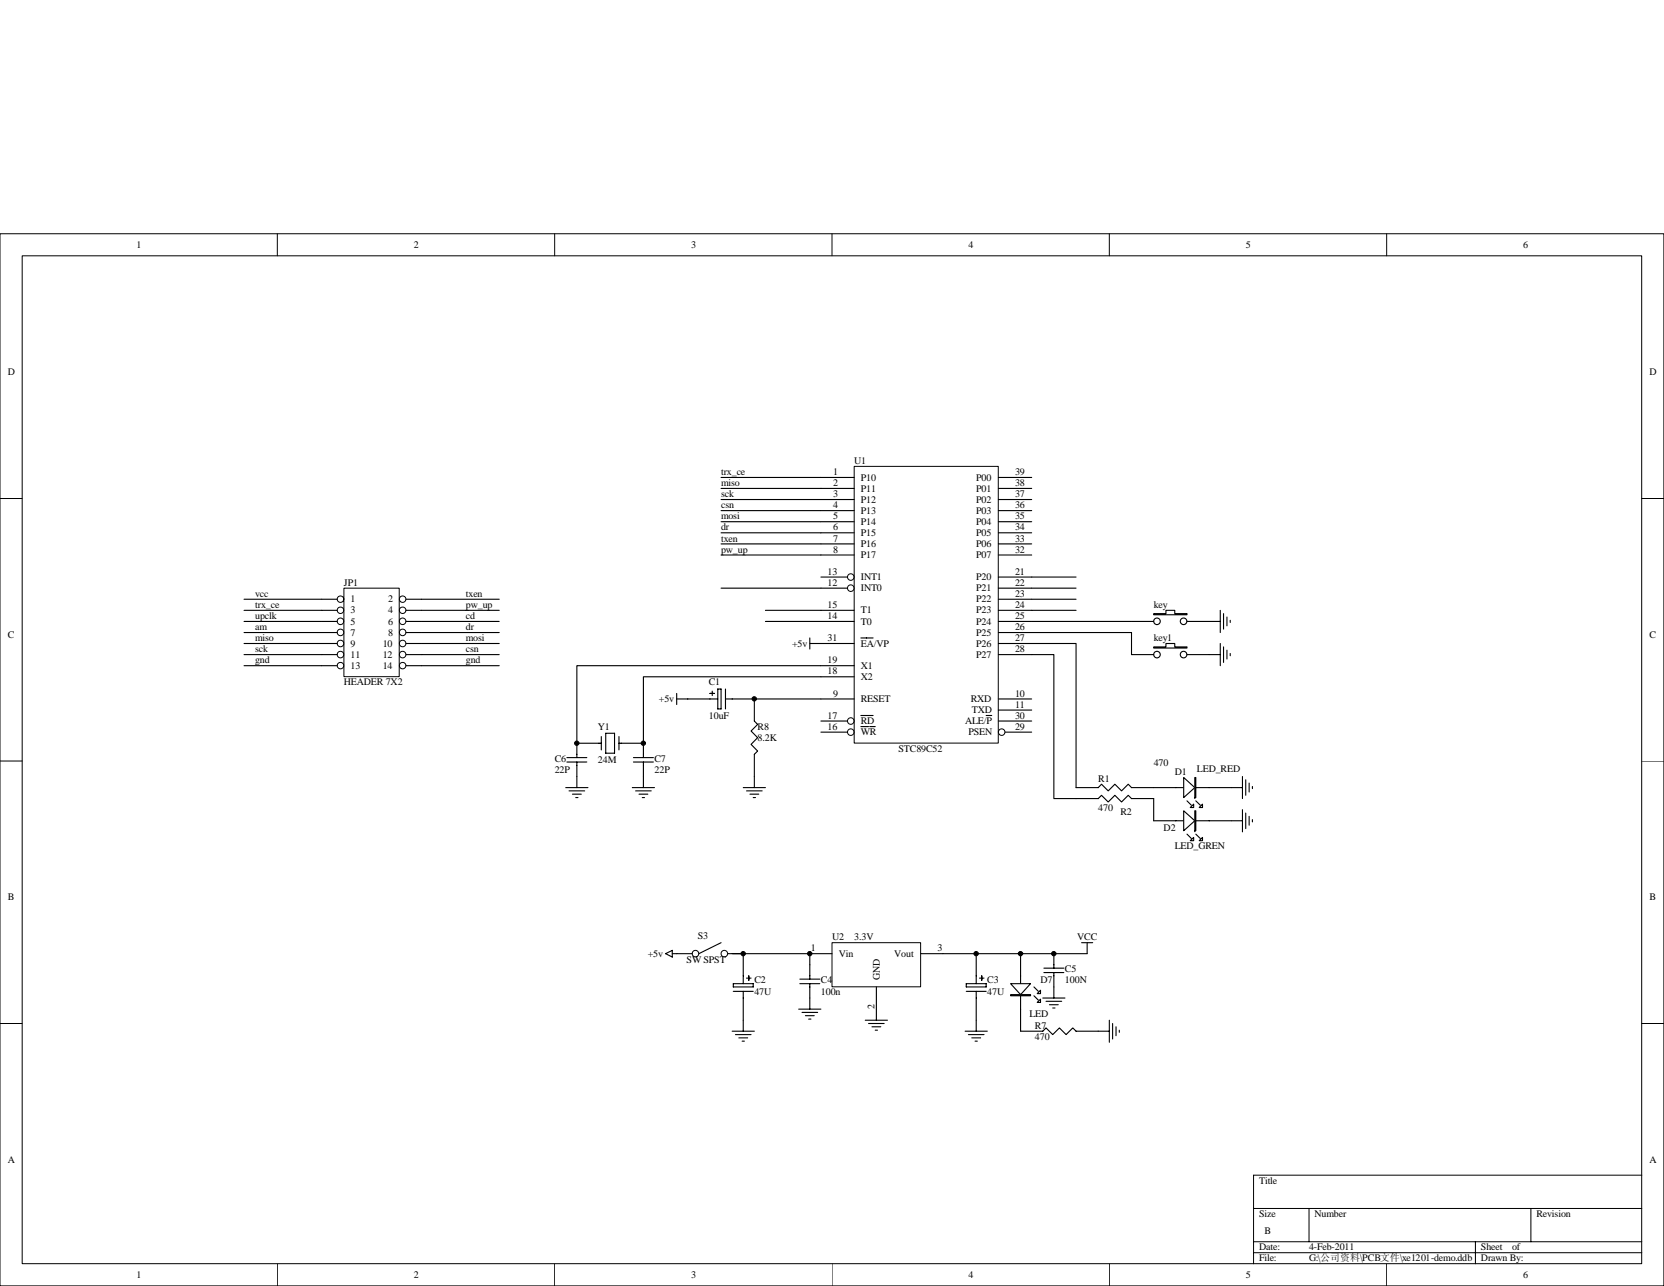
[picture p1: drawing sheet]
<svg xmlns="http://www.w3.org/2000/svg" width="279mm" height="216mm" viewBox="0 0 279 216" stroke-linecap="round" stroke-linejoin="round" font-family="sans-serif">
<g fill="none" stroke="#000" stroke-width=".17">
<path d="M0 39.2h279.4v176.7h-279.4zM46.6 39.2v3.7M93.1 39.2v3.7M139.7 39.2v3.7M186.3 39.2v3.7M232.8 39.2v3.7M3.7 42.9h272v169.3h-272zM0 83.7h3.7M275.7 83.7h3.7M0 127.8h3.7M275.7 127.8h3.7M0 171.8h3.7"/>
<path d="M275.7 171.8h3.7M275.7 197.3h-65.2v14.9M46.6 212.2v3.7M93.1 212.2v3.7M139.7 212.2v3.7M186.3 212.2v3.7M210.5 202.9h65.2M210.5 208.5h65.2M210.5 210.3h65.2M219.8 202.9v5.6M232.8 212.2v3.7M247.7 208.5v3.7"/>
<path d="M257 202.9v5.6"/>
</g>
<path d="M143.4 78.3h24.2v46.5h-24.2z" fill="#fff"/>
<g fill="none" stroke="#000" stroke-width=".17">
<path d="M143.4 78.3h24.2v46.5h-24.2z"/>
<circle cx="142.9" cy="96.9" r=".55"/>
<circle cx="142.9" cy="98.7" r=".55"/>
<circle cx="142.9" cy="122.9" r=".55"/>
<circle cx="142.9" cy="121" r=".55"/>
<circle cx="168.2" cy="122.9" r=".55"/>
</g>
<g fill="none" stroke="#000" stroke-width=".19">
<path d="M137.8 98.7h4.5M137.8 96.9h4.5M137.8 80.2h5.6M137.8 82h5.6M137.8 83.9h5.6M137.8 85.7h5.6M137.8 87.6h5.6M137.8 89.5h5.6M137.8 91.3h5.6M137.8 93.2h5.6M167.6 98.7h5.6M167.6 96.9h5.6"/>
<path d="M167.6 80.2h5.6M167.6 82h5.6M167.6 83.9h5.6M167.6 85.7h5.6M167.6 87.6h5.6M167.6 89.5h5.6M167.6 91.3h5.6M167.6 93.2h5.6M113.6 117.3h6.9M113.6 116.4v1.9M119.2 116.4h.8M119.6 116v.8"/>
<path d="M120.5 115.7h.6v3.3h-.6zM121.8 117.3h21.6M121.8 115.7v3.3M126.7 117.3v3.8l.5 .5-1.1 1.1 1.1 1.1-1.1 1.2 1.1 1.1-.5 .5v3.8M137.8 108h5.6M137.8 111.8h5.6M137.8 113.6h5.6M137.8 104.3h5.6M137.8 102.5h5.6M144.5 107.1h2.1M167.6 108h5.6M167.6 117.3h5.6"/>
<path d="M167.6 104.3h5.6M167.6 102.5h5.6M167.6 100.6h5.6M167.6 106.2h5.6M167.6 109.9h5.6M167.6 119.2h5.6M190 104.3h3.7M199.3 104.3h3.7M95.2 127.2h3.3M95.2 127.9h3.3M96.9 127.9v2.5M101 124.8h-4.1v2.4"/>
<path d="M101 123.7v2.2M101.7 123.1h1.5v3.3h-1.5zM103.9 124.8h4.1v2.4M103.9 123.7v2.2M106.2 132.2h3.7M106.4 127.2h3.3M106.4 127.9h3.3M106.7 132.8h2.6M107.3 133.3h1.5M107.8 133.9h.4M108 127.9v4.3M137.8 121.1h4.5"/>
<path d="M137.8 122.9h4.5M144.5 120.1h2.1M144.5 122h1.3M146 122h1M165.6 120.1h.9M167.6 121.1h5.6M168.8 122.9h4.4"/>
</g>
<path d="M193.7 103h2.1v-.5h1.5v.5h2v.2h-5.6z" fill-rule="evenodd" fill="#fff" stroke="#000" stroke-width=".19"/>
<g fill="none" stroke="#000" stroke-width=".19">
<path d="M190 109.9h3.7M199.3 109.9h3.7"/>
<circle cx="194.3" cy="104.3" r=".55"/>
<circle cx="198.7" cy="104.3" r=".55"/>
</g>
<path d="M193.7 108.6h2.1v-.6h1.5v.6h2v.2h-5.6z" fill-rule="evenodd" fill="#fff" stroke="#000" stroke-width=".19"/>
<g fill="none" stroke="#000" stroke-width=".19">
<path d="M121.1 85.7h16.7M121.1 98.7h16.7M121.1 91.3h16.7M121.1 89.5h16.7M121.1 93.2h16.7M121.1 83.9h16.7M136 107.1v1.9M136 108h1.8M137.8 113.6h-29.8v11.2M137.8 111.8h-40.9v13M95 132.2h3.7M95.5 132.8h2.7"/>
<path d="M96.1 133.3h1.5M96.7 133.9h.3M96.9 130.4v1.8M124.8 132.2h3.7M125.3 132.8h2.7M125.9 133.3h1.5M126.5 133.9h.4M126.7 130.4v1.8M193.7 132.2h13.1M199.3 134.5l.7 .7M200.8 134.5l.7 .7"/>
<circle cx="194.3" cy="109.9" r=".55"/>
<circle cx="198.7" cy="109.9" r=".55"/>
</g>
<g fill="#fff" stroke="#000" stroke-width=".19">
<path d="M198.8 130.5l1.8 1.7-1.8 1.7z"/>
<path d="M201.9 135v.6h-.5z"/>
<path d="M200.4 135v.6h-.5z"/>
<path d="M200.6 130.5v3.4h.2v-3.4z" fill-rule="evenodd"/>
</g>
<path d="M193.7 137.8h13.1M199.3 140l.7 .8M200.8 140l.7 .8" fill="none" stroke="#000" stroke-width=".19"/>
<g fill="#fff" stroke="#000" stroke-width=".19">
<path d="M198.8 136.1l1.8 1.7-1.8 1.7z"/>
<path d="M201.9 140.6v.5h-.5z"/>
<path d="M199.9 141.1l.5-.5v.5z"/>
<path d="M200.6 136.1v3.4h.2v-3.4z" fill-rule="evenodd"/>
</g>
<g fill="none" stroke="#000" stroke-width=".19">
<path d="M173.2 96.9h7.5M173.2 98.7h7.5M128.5 102.5h9.3M128.5 104.3h9.3M173.2 102.5h7.5M173.2 100.6h7.5M203 104.3h1.9M203 109.9h1.9M204.9 102.5v3.7M204.9 108v3.8M205.4 103v2.6M205.4 108.6v2.6"/>
<path d="M206 103.6v1.5M206 109.2v1.4M206.6 104.1v.4M206.6 109.7v.4M180.7 132.2h3.7l.6-.5 1.1 1.1 1.1-1.1 1.1 1.1 1.1-1.1 .6 .5h3.7M180.7 134.1h3.7l.6-.6 1.1 1.1 1.1-1.1 1.1 1.1 1.1-1.1 .6 .6h3.7v3.7"/>
</g>
<path d="M139.7 158.3h14.9v7.4h-14.9z" fill="#fff"/>
<g fill="none" stroke="#000" stroke-width=".17">
<path d="M139.7 158.3h14.9v7.4h-14.9z"/>
<circle cx="116.8" cy="160.1" r=".55"/>
<circle cx="121.6" cy="160.1" r=".55"/>
</g>
<g fill="none" stroke="#000" stroke-width=".19">
<path d="M121.1 158.3l-3.8 1.8M181.6 158.3h1.9M182.5 158.3v1.8h-27.9M111.8 160.1l1.1-.5v1.1zM112.9 160.1h3.3M122.2 160.1h17.5M122.9 173.1h3.8M123.1 165.1h3.4v.6h-3.4zM123.1 166.4h3.4M123.5 173.7h2.6M124.1 174.2h1.4M124.6 174.8h.4"/>
<path d="M124.8 160.1v5M124.8 166.4v6.7M125.3 164.2h.8M125.7 163.8v.8M134.1 169.4h3.7M134.3 165.1h3.3M134.3 164.4h3.3M134.7 170h2.6M135.2 170.5h1.5M135.8 171.1h.4M136 160.1v4.3M136 165.1v4.3"/>
<path d="M145.3 171.3h3.7M145.8 171.8h2.7M146.4 172.4h1.5M147 173h.3M147.2 165.7v5.6M162.1 173.1h3.7M162.2 166.4h3.4M162.2 165.1h3.4v.6h-3.4zM162.6 173.7h2.6M163.2 174.2h1.5M163.7 174.8h.4M163.9 160.1v5"/>
<path d="M163.9 166.4v6.7M164.5 164.2h.7M164.8 163.8v.8M171.4 160.1v13M173.6 167.2l.7 .7M173.6 165.7l.7 .7M175.1 167.6h3.7M175.3 163.3h3.3M175.3 162.5h3.3M175.6 168.1h2.7M176.2 168.7h1.5M176.8 169.2h.3"/>
<path d="M177 160.1v2.4M177 163.3v4.3"/>
</g>
<g fill="#fff" stroke="#000" stroke-width=".19">
<path d="M169.7 165.1h3.3l-1.6 1.9z"/>
<path d="M174.7 167.7v.6h-.5z"/>
<path d="M174.7 166.2v.6h-.5z"/>
<path d="M169.7 167h3.3v.2h-3.3z" fill-rule="evenodd"/>
</g>
<path d="M171.4 173.1h3.7l.5-.5 1.2 1.1 1.1-1.1 1.1 1.1 1.1-1.1 .6 .5h5.6M186.3 171.3v3.7M186.8 171.8v2.6M187.4 172.4v1.5M187.9 173v.3" fill="none" stroke="#000" stroke-width=".19"/>
<path d="M57.8 98.8h9.2v14.8h-9.2z" fill="#fff"/>
<g fill="none" stroke="#000" stroke-width=".17">
<path d="M57.7 98.7h9.3v14.9h-9.3z"/>
<circle cx="57.2" cy="109.9" r=".55"/>
<circle cx="57.2" cy="104.3" r=".55"/>
<circle cx="57.2" cy="108" r=".55"/>
<circle cx="57.2" cy="106.2" r=".55"/>
<circle cx="57.2" cy="111.7" r=".55"/>
<circle cx="57.2" cy="100.6" r=".55"/>
<circle cx="57.2" cy="102.5" r=".55"/>
<circle cx="67.6" cy="104.3" r=".55"/>
<circle cx="67.6" cy="109.9" r=".55"/>
<circle cx="67.6" cy="108" r=".55"/>
<circle cx="67.6" cy="106.2" r=".55"/>
<circle cx="67.6" cy="111.7" r=".55"/>
<circle cx="67.6" cy="102.5" r=".55"/>
<circle cx="67.6" cy="100.6" r=".55"/>
</g>
<g fill="none" stroke="#000" stroke-width=".19">
<path d="M121.1 80.2h16.7M121.1 82h16.7M121.1 87.6h16.7M41 100.6h15.6M41 102.5h15.6M41 104.3h15.6M41 106.2h15.6M41 108h15.6M41 109.9h15.6M41 111.8h15.6M68.2 100.6h15.6M68.2 102.5h15.6"/>
<path d="M68.2 104.3h15.6M68.2 106.2h15.6M68.2 108h15.6M68.2 109.9h15.6M68.2 111.8h15.6M173.2 108h7.5v24.2M173.2 109.9h3.8v24.2h3.7M173.2 106.2h16.8v3.7M173.2 104.3h16.8M206.8 132.2h1.8M206.8 137.8h1.8M208.6 130.4v3.7"/>
<path d="M208.6 135.9v3.8M209.2 130.9v2.6M209.2 136.5v2.6M209.7 131.5v1.5M209.7 137.1v1.4M210.3 132v.4M210.3 137.6v.4"/>
</g>
<g fill="#000" stroke="#000" stroke-width=".17">
<circle cx="126.7" cy="117.3" r=".37"/>
<circle cx="96.8" cy="124.8" r=".37"/>
<circle cx="108" cy="124.8" r=".37"/>
<circle cx="124.8" cy="160.1" r=".37"/>
<circle cx="136" cy="160.1" r=".37"/>
<circle cx="163.9" cy="160.1" r=".37"/>
<circle cx="171.4" cy="160.1" r=".37"/>
<circle cx="176.9" cy="160.1" r=".37"/>
</g>
<g font-size="1.7">
<text x="22.9" y="41.6">1</text>
<text x="69.5" y="41.6">2</text>
<text x="116" y="41.6">3</text>
<text x="162.6" y="41.6">4</text>
<text x="209.2" y="41.6">5</text>
<text x="255.7" y="41.6">6</text>
<text x="1.3" y="63">D</text>
<text x="277" y="63">D</text>
<text x="143.4" y="77.9">U1</text>
<text x="121.1" y="83.5">sck</text>
<text x="121.1" y="81.6">miso</text>
<text x="121.1" y="79.8">trx_ce</text>
<text x="139.9" y="79.8">1</text>
<text x="139.9" y="81.6">2</text>
<text x="139.9" y="83.5">3</text>
<text x="144.5" y="80.7">P10</text>
<text x="144.5" y="82.5">P11</text>
<text x="163.9" y="80.7">P00</text>
<text x="163.9" y="82.5">P01</text>
<text x="170.4" y="79.8">39</text>
<text x="170.4" y="81.6">38</text>
<text x="170.4" y="83.5">37</text>
<text x="121.1" y="87.2">mosi</text>
<text x="121.1" y="85.3">csn</text>
<text x="121.1" y="89">dr</text>
<text x="139.9" y="85.3">4</text>
<text x="139.9" y="87.2">5</text>
<text x="139.9" y="89">6</text>
<text x="144.5" y="84.4">P12</text>
<text x="144.5" y="86.3">P13</text>
<text x="144.5" y="88.1">P14</text>
<text x="144.5" y="90">P15</text>
<text x="163.9" y="84.4">P02</text>
<text x="163.9" y="86.3">P03</text>
<text x="163.9" y="88.1">P04</text>
<text x="163.9" y="90">P05</text>
<text x="170.4" y="85.3">36</text>
<text x="170.4" y="87.2">35</text>
<text x="170.4" y="89">34</text>
<text x="121.1" y="90.9">txen</text>
<text x="121.1" y="92.8">pw_up</text>
<text x="139.9" y="90.9">7</text>
<text x="139.9" y="92.8">8</text>
<text x="144.5" y="91.8">P16</text>
<text x="144.5" y="93.7">P17</text>
<text x="163.9" y="91.8">P06</text>
<text x="163.9" y="93.7">P07</text>
<text x="170.4" y="90.9">33</text>
<text x="170.4" y="92.8">32</text>
<text x="42.8" y="100.2">vcc</text>
<text x="57.7" y="98.3">JP1</text>
<text x="58.9" y="101.1">1</text>
<text x="65.2" y="101.1">2</text>
<text x="78.2" y="100.2">txen</text>
<text x="139" y="98.3">12</text>
<text x="139" y="96.5">13</text>
<text x="144.5" y="99.3">INT0</text>
<text x="144.5" y="97.4">INT1</text>
<text x="163.9" y="97.4">P20</text>
<text x="163.9" y="99.3">P21</text>
<text x="163.9" y="101.1">P22</text>
<text x="170.4" y="96.5">21</text>
<text x="170.4" y="98.3">22</text>
<text x="170.4" y="100.2">23</text>
<text x="1.3" y="107.1">C</text>
<text x="42.8" y="102.1">trx_ce</text>
<text x="42.8" y="103.9">upclk</text>
<text x="42.8" y="105.8">am</text>
<text x="42.8" y="107.7">miso</text>
<text x="58.9" y="103">3</text>
<text x="58.9" y="104.9">5</text>
<text x="58.9" y="106.7">7</text>
<text x="65.2" y="103">4</text>
<text x="65.2" y="104.9">6</text>
<text x="65.2" y="106.7">8</text>
<text x="78.2" y="102.1">pw_up</text>
<text x="78.2" y="103.9">cd</text>
<text x="78.2" y="105.8">dr</text>
<text x="78.2" y="107.7">mosi</text>
<text x="139" y="107.7">31</text>
<text x="139" y="103.9">14</text>
<text x="139" y="102.1">15</text>
<text x="144.5" y="104.9">T0</text>
<text x="144.5" y="103">T1</text>
<text x="163.9" y="103">P23</text>
<text x="163.9" y="104.9">P24</text>
<text x="163.9" y="106.7">P25</text>
<text x="170.4" y="102.1">24</text>
<text x="170.4" y="103.9">25</text>
<text x="170.4" y="105.8">26</text>
<text x="170.4" y="107.7">27</text>
<text x="193.7" y="102.1">key</text>
<text x="193.7" y="107.7">key1</text>
<text x="277" y="107.1">C</text>
<text x="42.8" y="109.5">sck</text>
<text x="42.8" y="111.4">gnd</text>
<text x="58.9" y="108.6">9</text>
<text x="58.9" y="110.4">11</text>
<text x="58.9" y="112.3">13</text>
<text x="64.3" y="108.6">10</text>
<text x="64.3" y="110.4">12</text>
<text x="64.3" y="112.3">14</text>
<text x="78.2" y="109.5">csn</text>
<text x="78.2" y="111.4">gnd</text>
<text x="133" y="108.6">+5v</text>
<text x="139" y="111.4">19</text>
<text x="139" y="113.2">18</text>
<text x="144.5" y="108.6">EA/VP</text>
<text x="144.5" y="112.3">X1</text>
<text x="163.9" y="108.6">P26</text>
<text x="163.9" y="110.4">P27</text>
<text x="170.4" y="109.5">28</text>
<text x="57.7" y="115.1">HEADER 7X2</text>
<text x="110.6" y="117.9">+5v</text>
<text x="119" y="115.1">C1</text>
<text x="139.9" y="116.9">9</text>
<text x="144.5" y="114.2">X2</text>
<text x="144.5" y="117.9">RESET</text>
<text x="163" y="117.9">RXD</text>
<text x="163.2" y="119.7">TXD</text>
<text x="170.4" y="116.9">10</text>
<text x="170.4" y="118.8">11</text>
<text x="100.4" y="122.5">Y1</text>
<text x="119" y="120.7">10uF</text>
<text x="127.2" y="122.5">R8</text>
<text x="127.2" y="124.4">8.2K</text>
<text x="139" y="120.7">17</text>
<text x="139" y="122.5">16</text>
<text x="144.5" y="121.6">RD</text>
<text x="144.5" y="123.4">WR</text>
<text x="162.1" y="121.6">ALE/P</text>
<text x="162.6" y="123.4">PSEN</text>
<text x="170.4" y="122.5">29</text>
<text x="170.4" y="120.7">30</text>
<text x="93.1" y="127.9">C6</text>
<text x="93.1" y="129.8">22P</text>
<text x="100.4" y="128.1">24M</text>
<text x="109.9" y="127.9">C7</text>
<text x="109.9" y="129.8">22P</text>
<text x="150.9" y="126.2">STC89C52</text>
<text x="184.4" y="131.3">R1</text>
<text x="193.7" y="128.7">470</text>
<text x="197.3" y="130.2">D1</text>
<text x="201" y="129.6">LED_RED</text>
<text x="184.4" y="136.1">470</text>
<text x="188.1" y="136.8">R2</text>
<text x="195.4" y="139.4">D2</text>
<text x="197.3" y="142.6">LED_GREN</text>
<text x="1.3" y="151.2">B</text>
<text x="277" y="151.2">B</text>
<text x="108.8" y="160.6">+5v</text>
<text x="115.3" y="161.8">SW SPST</text>
<text x="117.2" y="157.7">S3</text>
<text x="136.2" y="159.7">1</text>
<text x="139.7" y="157.9">U2</text>
<text x="140.8" y="160.6">Vin</text>
<text x="143.4" y="157.9">3.3V</text>
<text x="150.1" y="160.6">Vout</text>
<text x="157.4" y="159.7">3</text>
<text x="180.9" y="157.9">VCC</text>
<text x="126.7" y="165.1">C2</text>
<text x="126.7" y="167">47U</text>
<text x="137.8" y="165.1">C4</text>
<text x="137.8" y="167">100n</text>
<text x="147.7" y="164.6" transform="rotate(-90 147.7 164.6)">GND</text>
<text x="165.8" y="165.1">C3</text>
<text x="165.8" y="167">47U</text>
<text x="174.7" y="165.1">D7</text>
<text x="178.8" y="163.2">C5</text>
<text x="178.8" y="165.1">100N</text>
<text x="146.8" y="169.4" transform="rotate(-90 146.8 169.4)">2</text>
<text x="172.8" y="170.7">LED</text>
<text x="173.8" y="172.7">R7</text>
<text x="173.8" y="174.6">470</text>
<text x="1.3" y="195.2">A</text>
<text x="277" y="195.2">A</text>
<text x="211.4" y="198.8">Title</text>
<text x="211.4" y="204.3">Size</text>
<text x="211.4" y="209.9">Date:</text>
<text x="212.3" y="207.1">B</text>
<text x="219.8" y="209.9">4-Feb-2011</text>
<text x="220.7" y="204.3">Number</text>
<text x="248.7" y="209.9">Sheet</text>
<text x="253.9" y="209.9">of</text>
<text x="258" y="204.3">Revision</text>
<text x="22.9" y="214.6">1</text>
<text x="69.5" y="214.6">2</text>
<text x="116" y="214.6">3</text>
<text x="162.6" y="214.6">4</text>
<text x="209.2" y="214.6">5</text>
<text x="211.4" y="211.8">File:</text>
<text x="219.8" y="211.8">G:\公司资料\PCB文件\xe1201-demo.ddb</text>
<text x="248.7" y="211.8">Drawn By:</text>
<text x="255.7" y="214.6">6</text>
</g>
</svg>
